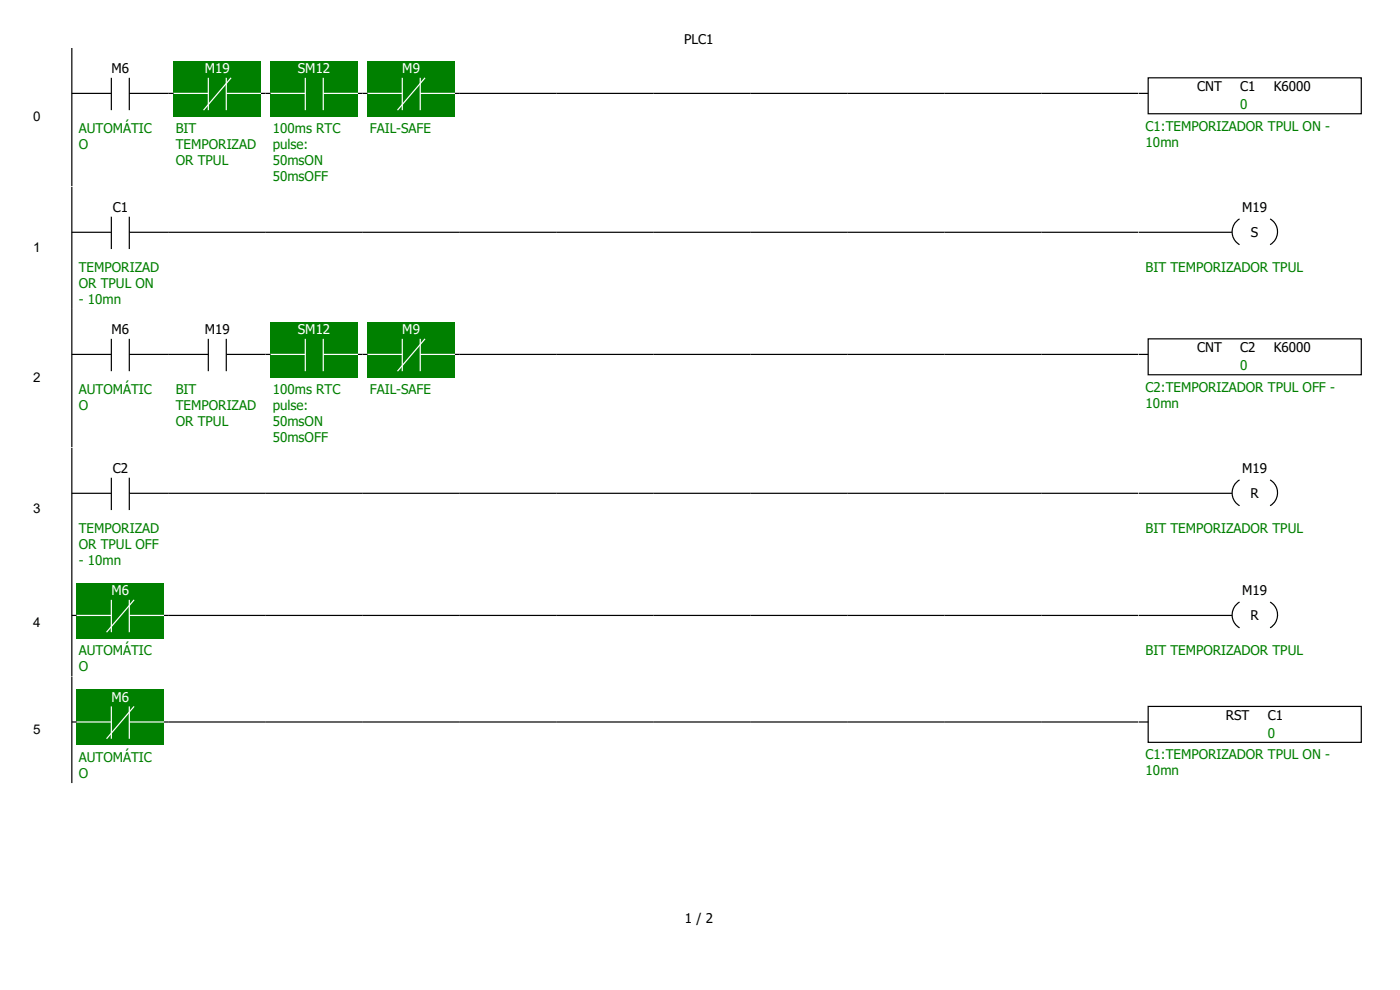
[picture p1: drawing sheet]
<svg xmlns="http://www.w3.org/2000/svg" width="297mm" height="210mm" viewBox="0 0 297 210" stroke-linecap="round" stroke-linejoin="round" font-family="sans-serif">
<path d="M15.2 19.8h8.4M15.2 10.2v29.4M23.6 16.5v6.9M27.4 19.8h8.4M27.4 16.5v6.9" fill="none" stroke="#000" stroke-width=".25"/>
<path d="M35.8 10.2h20.6v29.4h-20.6z" fill="#fff"/>
<path d="M36.8 13h18.6v11.6h-18.6z" fill="#008000"/>
<path d="M35.8 19.8h8.4M44.2 16.5v6.9M48 19.8h8.4M48 16.5v6.9M49 16.5l-5.8 6.9" fill="none" stroke="#fff" stroke-width=".25"/>
<path d="M35.8 19.8h1M55.4 19.8h1" fill="none" stroke="#000" stroke-width=".25"/>
<path d="M56.4 10.2h20.6v29.4h-20.6z" fill="#fff"/>
<path d="M57.4 13h18.5v11.6h-18.5z" fill="#008000"/>
<path d="M56.4 19.8h8.4M64.8 16.5v6.9M68.6 19.8h8.4M68.6 16.5v6.9" fill="none" stroke="#fff" stroke-width=".25"/>
<path d="M56.4 19.8h1M75.9 19.8h1.1" fill="none" stroke="#000" stroke-width=".25"/>
<path d="M77 10.2h20.5v29.4h-20.5z" fill="#fff"/>
<path d="M78 13h18.5v11.6h-18.5z" fill="#008000"/>
<path d="M77 19.8h8.3M85.3 16.5v6.9M89.2 19.8h8.3M89.2 16.5v6.9M90.2 16.5l-5.9 6.9" fill="none" stroke="#fff" stroke-width=".25"/>
<path d="M77 19.8h1M96.5 19.8h1" fill="none" stroke="#000" stroke-width=".25"/>
<path d="M97.5 10.2h20.6v29.4h-20.6z" fill="#fff"/>
<path d="M97.5 19.8h20.6" fill="none" stroke="#000" stroke-width=".25"/>
<path d="M118.1 10.2h20.6v29.4h-20.6z" fill="#fff"/>
<path d="M118.1 19.8h20.6" fill="none" stroke="#000" stroke-width=".25"/>
<path d="M138.7 10.2h20.6v29.4h-20.6z" fill="#fff"/>
<path d="M138.7 19.8h20.6" fill="none" stroke="#000" stroke-width=".25"/>
<path d="M159.3 10.2h20.5v29.4h-20.5z" fill="#fff"/>
<path d="M159.3 19.8h20.5" fill="none" stroke="#000" stroke-width=".25"/>
<path d="M179.8 10.2h20.6v29.4h-20.6z" fill="#fff"/>
<path d="M179.8 19.8h20.6" fill="none" stroke="#000" stroke-width=".25"/>
<path d="M200.4 10.2h20.6v29.4h-20.6z" fill="#fff"/>
<path d="M200.4 19.8h20.6" fill="none" stroke="#000" stroke-width=".25"/>
<path d="M221 10.2h20.6v29.4h-20.6z" fill="#fff"/>
<path d="M221 19.8h20.6" fill="none" stroke="#000" stroke-width=".25"/>
<path d="M241.6 10.2h49.2v29.4h-49.2z" fill="#fff"/>
<path d="M241.6 19.8h2M243.6 16.5h45.2v7.6h-45.2z" fill="none" stroke="#000" stroke-width=".25"/>
<g fill="#fff">
<path d="M.3 39.6h15.2v25.9h-15.2z"/>
<path d="M15.2 39.6h20.6v25.9h-20.6z"/>
</g>
<path d="M15.2 39.6v25.9M15.2 49.3h8.4M23.6 46v6.8M27.4 49.3h8.4M27.4 46v6.8" fill="none" stroke="#000" stroke-width=".25"/>
<path d="M35.8 39.6h20.6v25.9h-20.6z" fill="#fff"/>
<path d="M35.8 49.3h20.6" fill="none" stroke="#000" stroke-width=".25"/>
<path d="M56.4 39.6h20.6v25.9h-20.6z" fill="#fff"/>
<path d="M56.4 49.3h20.6" fill="none" stroke="#000" stroke-width=".25"/>
<path d="M77 39.6h20.5v25.9h-20.5z" fill="#fff"/>
<path d="M77 49.3h20.5" fill="none" stroke="#000" stroke-width=".25"/>
<path d="M97.5 39.6h20.6v25.9h-20.6z" fill="#fff"/>
<path d="M97.5 49.3h20.6" fill="none" stroke="#000" stroke-width=".25"/>
<path d="M118.1 39.6h20.6v25.9h-20.6z" fill="#fff"/>
<path d="M118.1 49.3h20.6" fill="none" stroke="#000" stroke-width=".25"/>
<path d="M138.7 39.6h20.6v25.9h-20.6z" fill="#fff"/>
<path d="M138.7 49.3h20.6" fill="none" stroke="#000" stroke-width=".25"/>
<path d="M159.3 39.6h20.5v25.9h-20.5z" fill="#fff"/>
<path d="M159.3 49.3h20.5" fill="none" stroke="#000" stroke-width=".25"/>
<path d="M179.8 39.6h20.6v25.9h-20.6z" fill="#fff"/>
<path d="M179.8 49.3h20.6" fill="none" stroke="#000" stroke-width=".25"/>
<path d="M200.4 39.6h20.6v25.9h-20.6z" fill="#fff"/>
<path d="M200.4 49.3h20.6" fill="none" stroke="#000" stroke-width=".25"/>
<path d="M221 39.6h20.6v25.9h-20.6z" fill="#fff"/>
<path d="M221 49.3h20.6" fill="none" stroke="#000" stroke-width=".25"/>
<path d="M241.6 39.6h49.2v25.9h-49.2z" fill="#fff"/>
<path d="M241.6 49.3h19.8M263 46.4a3.2 3.2 0 0 0 0 5.5M269.5 46.4a3.2 3.2 0 0 1 0 5.5" fill="none" stroke="#000" stroke-width=".25"/>
<g fill="#fff">
<path d="M.3 65.5h15.2v29.5h-15.2z"/>
<path d="M15.2 65.5h20.6v29.5h-20.6z"/>
</g>
<path d="M15.2 75.2h8.4M15.2 65.5v29.5M23.6 71.9v6.8M27.4 75.2h8.4M27.4 71.9v6.8" fill="none" stroke="#000" stroke-width=".25"/>
<path d="M35.8 65.5h20.6v29.5h-20.6z" fill="#fff"/>
<path d="M35.8 75.2h8.4M44.2 71.9v6.8M48 75.2h8.4M48 71.9v6.8" fill="none" stroke="#000" stroke-width=".25"/>
<path d="M56.4 65.5h20.6v29.5h-20.6z" fill="#fff"/>
<path d="M57.4 68.3h18.5v11.7h-18.5z" fill="#008000"/>
<path d="M56.4 75.2h8.4M64.8 71.9v6.8M68.6 75.2h8.4M68.6 71.9v6.8" fill="none" stroke="#fff" stroke-width=".25"/>
<path d="M56.4 75.2h1M75.9 75.2h1.1" fill="none" stroke="#000" stroke-width=".25"/>
<path d="M77 65.5h20.5v29.5h-20.5z" fill="#fff"/>
<path d="M78 68.3h18.5v11.7h-18.5z" fill="#008000"/>
<path d="M77 75.2h8.3M85.3 71.9v6.8M89.2 75.2h8.3M89.2 71.9v6.8M90.2 71.9l-5.9 6.8" fill="none" stroke="#fff" stroke-width=".25"/>
<path d="M77 75.2h1M96.5 75.2h1" fill="none" stroke="#000" stroke-width=".25"/>
<path d="M97.5 65.5h20.6v29.5h-20.6z" fill="#fff"/>
<path d="M97.5 75.2h20.6" fill="none" stroke="#000" stroke-width=".25"/>
<path d="M118.1 65.5h20.6v29.5h-20.6z" fill="#fff"/>
<path d="M118.1 75.2h20.6" fill="none" stroke="#000" stroke-width=".25"/>
<path d="M138.7 65.5h20.6v29.5h-20.6z" fill="#fff"/>
<path d="M138.7 75.2h20.6" fill="none" stroke="#000" stroke-width=".25"/>
<path d="M159.3 65.5h20.5v29.5h-20.5z" fill="#fff"/>
<path d="M159.3 75.2h20.5" fill="none" stroke="#000" stroke-width=".25"/>
<path d="M179.8 65.5h20.6v29.5h-20.6z" fill="#fff"/>
<path d="M179.8 75.2h20.6" fill="none" stroke="#000" stroke-width=".25"/>
<path d="M200.4 65.5h20.6v29.5h-20.6z" fill="#fff"/>
<path d="M200.4 75.2h20.6" fill="none" stroke="#000" stroke-width=".25"/>
<path d="M221 65.5h20.6v29.5h-20.6z" fill="#fff"/>
<path d="M221 75.2h20.6" fill="none" stroke="#000" stroke-width=".25"/>
<path d="M241.6 65.5h49.2v29.5h-49.2z" fill="#fff"/>
<path d="M241.6 75.2h2M243.6 71.9h45.2v7.6h-45.2z" fill="none" stroke="#000" stroke-width=".25"/>
<g fill="#fff">
<path d="M.3 95h15.2v25.9h-15.2z"/>
<path d="M15.2 95h20.6v25.9h-20.6z"/>
</g>
<path d="M15.2 95v25.9M15.2 104.6h8.4M23.6 101.3v6.9M27.4 104.6h8.4M27.4 101.3v6.9" fill="none" stroke="#000" stroke-width=".25"/>
<path d="M35.8 95h20.6v25.9h-20.6z" fill="#fff"/>
<path d="M35.8 104.6h20.6" fill="none" stroke="#000" stroke-width=".25"/>
<path d="M56.4 95h20.6v25.9h-20.6z" fill="#fff"/>
<path d="M56.4 104.6h20.6" fill="none" stroke="#000" stroke-width=".25"/>
<path d="M77 95h20.5v25.9h-20.5z" fill="#fff"/>
<path d="M77 104.6h20.5" fill="none" stroke="#000" stroke-width=".25"/>
<path d="M97.5 95h20.6v25.9h-20.6z" fill="#fff"/>
<path d="M97.5 104.6h20.6" fill="none" stroke="#000" stroke-width=".25"/>
<path d="M118.1 95h20.6v25.9h-20.6z" fill="#fff"/>
<path d="M118.1 104.6h20.6" fill="none" stroke="#000" stroke-width=".25"/>
<path d="M138.7 95h20.6v25.9h-20.6z" fill="#fff"/>
<path d="M138.7 104.6h20.6" fill="none" stroke="#000" stroke-width=".25"/>
<path d="M159.3 95h20.5v25.9h-20.5z" fill="#fff"/>
<path d="M159.3 104.6h20.5" fill="none" stroke="#000" stroke-width=".25"/>
<path d="M179.8 95h20.6v25.9h-20.6z" fill="#fff"/>
<path d="M179.8 104.6h20.6" fill="none" stroke="#000" stroke-width=".25"/>
<path d="M200.4 95h20.6v25.9h-20.6z" fill="#fff"/>
<path d="M200.4 104.6h20.6" fill="none" stroke="#000" stroke-width=".25"/>
<path d="M221 95h20.6v25.9h-20.6z" fill="#fff"/>
<path d="M221 104.6h20.6" fill="none" stroke="#000" stroke-width=".25"/>
<path d="M241.6 95h49.2v25.9h-49.2z" fill="#fff"/>
<path d="M241.6 104.6h19.8M263 101.8a3.2 3.2 0 0 0 0 5.5M269.5 101.8a3.2 3.2 0 0 1 0 5.5" fill="none" stroke="#000" stroke-width=".25"/>
<g fill="#fff">
<path d="M.3 120.9h15.2v22.6h-15.2z"/>
<path d="M15.2 120.9h20.6v22.6h-20.6z"/>
</g>
<path d="M16.3 123.7h18.5v11.7h-18.5z" fill="#008000"/>
<path d="M15.2 130.6h8.4M23.6 127.3v6.8M27.4 130.6h8.4M27.4 127.3v6.8M28.4 127.3l-5.8 6.8" fill="none" stroke="#fff" stroke-width=".25"/>
<path d="M15.2 130.6h1.1M15.2 120.9v22.6M34.8 130.6h1" fill="none" stroke="#000" stroke-width=".25"/>
<path d="M35.8 120.9h20.6v22.6h-20.6z" fill="#fff"/>
<path d="M35.8 130.6h20.6" fill="none" stroke="#000" stroke-width=".25"/>
<path d="M56.4 120.9h20.6v22.6h-20.6z" fill="#fff"/>
<path d="M56.4 130.6h20.6" fill="none" stroke="#000" stroke-width=".25"/>
<path d="M77 120.9h20.5v22.6h-20.5z" fill="#fff"/>
<path d="M77 130.6h20.5" fill="none" stroke="#000" stroke-width=".25"/>
<path d="M97.5 120.9h20.6v22.6h-20.6z" fill="#fff"/>
<path d="M97.5 130.6h20.6" fill="none" stroke="#000" stroke-width=".25"/>
<path d="M118.1 120.9h20.6v22.6h-20.6z" fill="#fff"/>
<path d="M118.1 130.6h20.6" fill="none" stroke="#000" stroke-width=".25"/>
<path d="M138.7 120.9h20.6v22.6h-20.6z" fill="#fff"/>
<path d="M138.7 130.6h20.6" fill="none" stroke="#000" stroke-width=".25"/>
<path d="M159.3 120.9h20.5v22.6h-20.5z" fill="#fff"/>
<path d="M159.3 130.6h20.5" fill="none" stroke="#000" stroke-width=".25"/>
<path d="M179.8 120.9h20.6v22.6h-20.6z" fill="#fff"/>
<path d="M179.8 130.6h20.6" fill="none" stroke="#000" stroke-width=".25"/>
<path d="M200.4 120.9h20.6v22.6h-20.6z" fill="#fff"/>
<path d="M200.4 130.6h20.6" fill="none" stroke="#000" stroke-width=".25"/>
<path d="M221 120.9h20.6v22.6h-20.6z" fill="#fff"/>
<path d="M221 130.6h20.6" fill="none" stroke="#000" stroke-width=".25"/>
<path d="M241.6 120.9h49.2v22.6h-49.2z" fill="#fff"/>
<path d="M241.6 130.6h19.8M263 127.7a3.2 3.2 0 0 0 0 5.5M269.5 127.7a3.2 3.2 0 0 1 0 5.5" fill="none" stroke="#000" stroke-width=".25"/>
<g fill="#fff">
<path d="M.3 143.5h15.2v22.6h-15.2z"/>
<path d="M15.2 143.5h20.6v22.6h-20.6z"/>
</g>
<path d="M16.3 146.3h18.5v11.7h-18.5z" fill="#008000"/>
<path d="M15.2 153.2h8.4M23.6 149.9v6.8M27.4 153.2h8.4M27.4 149.9v6.8M28.4 149.9l-5.8 6.8" fill="none" stroke="#fff" stroke-width=".25"/>
<path d="M15.2 153.2h1.1M15.2 143.5v22.6M34.8 153.2h1" fill="none" stroke="#000" stroke-width=".25"/>
<path d="M35.8 143.5h20.6v22.6h-20.6z" fill="#fff"/>
<path d="M35.8 153.2h20.6" fill="none" stroke="#000" stroke-width=".25"/>
<path d="M56.4 143.5h20.6v22.6h-20.6z" fill="#fff"/>
<path d="M56.4 153.2h20.6" fill="none" stroke="#000" stroke-width=".25"/>
<path d="M77 143.5h20.5v22.6h-20.5z" fill="#fff"/>
<path d="M77 153.2h20.5" fill="none" stroke="#000" stroke-width=".25"/>
<path d="M97.5 143.5h20.6v22.6h-20.6z" fill="#fff"/>
<path d="M97.5 153.2h20.6" fill="none" stroke="#000" stroke-width=".25"/>
<path d="M118.1 143.5h20.6v22.6h-20.6z" fill="#fff"/>
<path d="M118.1 153.2h20.6" fill="none" stroke="#000" stroke-width=".25"/>
<path d="M138.7 143.5h20.6v22.6h-20.6z" fill="#fff"/>
<path d="M138.7 153.2h20.6" fill="none" stroke="#000" stroke-width=".25"/>
<path d="M159.3 143.5h20.5v22.6h-20.5z" fill="#fff"/>
<path d="M159.3 153.2h20.5" fill="none" stroke="#000" stroke-width=".25"/>
<path d="M179.8 143.5h20.6v22.6h-20.6z" fill="#fff"/>
<path d="M179.8 153.2h20.6" fill="none" stroke="#000" stroke-width=".25"/>
<path d="M200.4 143.5h20.6v22.6h-20.6z" fill="#fff"/>
<path d="M200.4 153.2h20.6" fill="none" stroke="#000" stroke-width=".25"/>
<path d="M221 143.5h20.6v22.6h-20.6z" fill="#fff"/>
<path d="M221 153.2h20.6" fill="none" stroke="#000" stroke-width=".25"/>
<path d="M241.6 143.5h49.2v22.6h-49.2z" fill="#fff"/>
<path d="M241.6 153.2h2M243.6 149.9h45.2v7.6h-45.2z" fill="none" stroke="#000" stroke-width=".25"/>
<g fill="#fff">
<path d="M0 0h296.9v10.2h-296.9z"/>
<path d="M0 179.6h296.9v30.4h-296.9z"/>
</g>
<g font-size="2.8">
<text x="145.2" y="9.2">PLC1</text>
<text x="23.6" y="15.6">M6</text>
<text x="254" y="19.3">CNT</text>
<text x="263.1" y="19.3">C1</text>
<text x="270.2" y="19.3">K6000</text>
<text x="7.1" y="25.7">0</text>
<text x="23.9" y="45">C1</text>
<text x="263.5" y="45">M19</text>
<text x="7.1" y="53.4">1</text>
<text x="265.4" y="50.2">S</text>
<text x="23.6" y="71">M6</text>
<text x="43.4" y="71">M19</text>
<text x="254" y="74.7">CNT</text>
<text x="263.1" y="74.7">C2</text>
<text x="270.2" y="74.7">K6000</text>
<text x="7.1" y="81.1">2</text>
<text x="23.9" y="100.4">C2</text>
<text x="263.5" y="100.4">M19</text>
<text x="265.3" y="105.6">R</text>
<text x="7.1" y="108.8">3</text>
<text x="263.5" y="126.3">M19</text>
<text x="265.3" y="131.5">R</text>
<text x="7.1" y="133">4</text>
<text x="7.1" y="155.6">5</text>
<text x="260.1" y="152.7">RST</text>
<text x="268.9" y="152.7">C1</text>
<text x="145.3" y="195.8">1 / 2</text>
</g>
<g font-size="2.8" fill="#fff">
<text x="43.4" y="15.6">M19</text>
<text x="63.2" y="15.6">SM12</text>
<text x="85.3" y="15.6">M9</text>
<text x="63.2" y="71">SM12</text>
<text x="85.3" y="71">M9</text>
<text x="23.6" y="126.3">M6</text>
<text x="23.6" y="148.9">M6</text>
</g>
<g font-size="2.8" fill="#008000">
<text x="263.1" y="23.2">0</text>
<text x="16.7" y="28.2">AUTOMÁTIC</text>
<text x="37.3" y="28.2">BIT</text>
<text x="57.9" y="28.2">100ms RTC</text>
<text x="78.4" y="28.2">FAIL-SAFE</text>
<text x="243" y="27.7">C1:TEMPORIZADOR TPUL ON -</text>
<text x="16.7" y="31.6">O</text>
<text x="37.3" y="31.6">TEMPORIZAD</text>
<text x="37.3" y="35.1">OR TPUL</text>
<text x="57.9" y="31.6">pulse:</text>
<text x="57.9" y="35.1">50msON</text>
<text x="243" y="31.1">10mn</text>
<text x="57.9" y="38.4">50msOFF</text>
<text x="16.7" y="57.7">TEMPORIZAD</text>
<text x="243" y="57.7">BIT TEMPORIZADOR TPUL</text>
<text x="16.7" y="61.1">OR TPUL ON</text>
<text x="16.7" y="64.5">- 10mn</text>
<text x="16.7" y="83.6">AUTOMÁTIC</text>
<text x="37.3" y="83.6">BIT</text>
<text x="57.9" y="83.6">100ms RTC</text>
<text x="78.4" y="83.6">FAIL-SAFE</text>
<text x="243" y="83.1">C2:TEMPORIZADOR TPUL OFF -</text>
<text x="263.1" y="78.5">0</text>
<text x="16.7" y="87">O</text>
<text x="37.3" y="87">TEMPORIZAD</text>
<text x="57.9" y="87">pulse:</text>
<text x="243" y="86.5">10mn</text>
<text x="37.3" y="90.4">OR TPUL</text>
<text x="57.9" y="90.4">50msON</text>
<text x="57.9" y="93.8">50msOFF</text>
<text x="16.7" y="113.1">TEMPORIZAD</text>
<text x="243" y="113.1">BIT TEMPORIZADOR TPUL</text>
<text x="16.7" y="116.5">OR TPUL OFF</text>
<text x="16.7" y="119.9">- 10mn</text>
<text x="16.7" y="139">AUTOMÁTIC</text>
<text x="16.7" y="142.4">O</text>
<text x="243" y="139">BIT TEMPORIZADOR TPUL</text>
<text x="16.7" y="161.6">AUTOMÁTIC</text>
<text x="243" y="161.1">C1:TEMPORIZADOR TPUL ON -</text>
<text x="268.9" y="156.5">0</text>
<text x="16.7" y="165">O</text>
<text x="243" y="164.5">10mn</text>
</g>
</svg>
